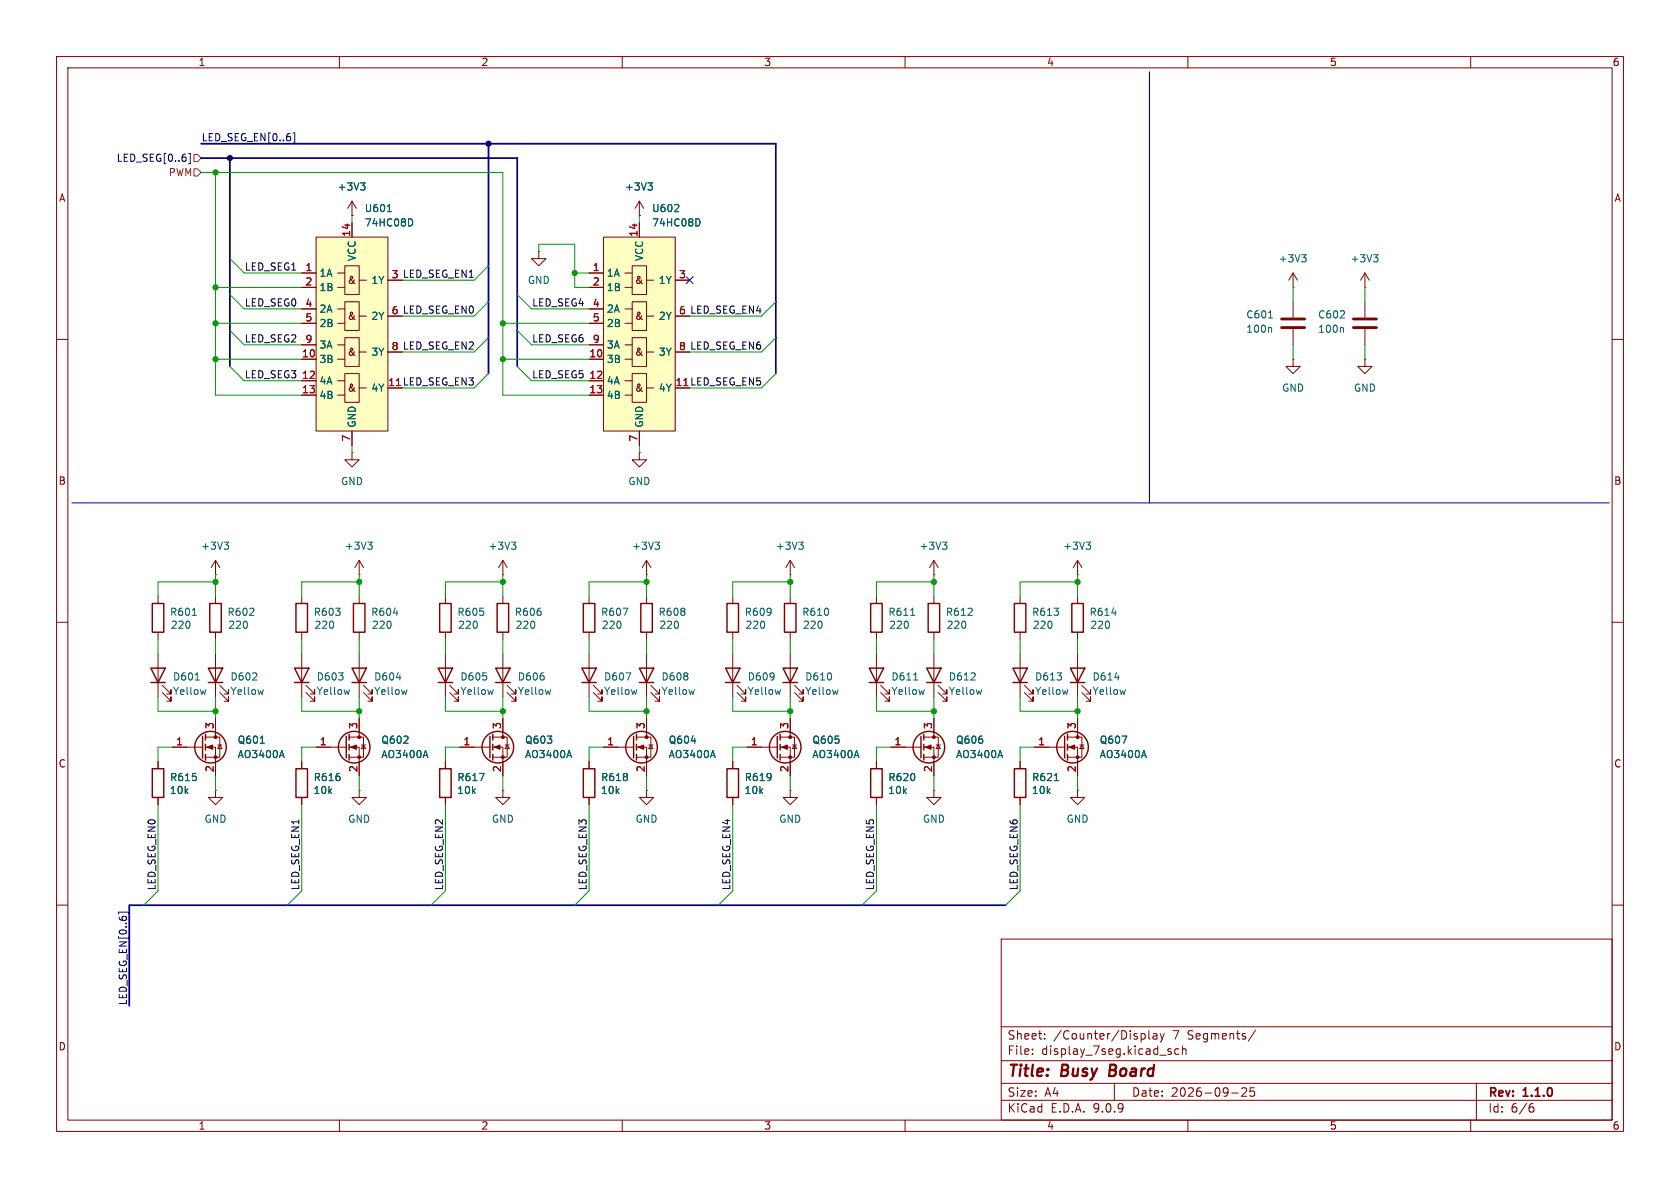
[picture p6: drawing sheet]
<svg xmlns="http://www.w3.org/2000/svg" width="297mm" height="210mm" viewBox="0 0 297 210" stroke-linecap="round" stroke-linejoin="round" font-family="sans-serif">
<g fill="none" stroke="#840000" stroke-width=".18">
<path d="M10 10h277v190h-277zM12 12h273v186h-273zM60 10v2M110 10v2M160 10v2M210 10v2M260 10v2M113 38.1h.1M113 35.6l-.7 1.2M113 35.6l.8 1.2M113 35.6v2.5M95.2 44.5v1.2h1.3l-1.3 1.3-1.2-1.3h1.2"/>
<path d="M95.2 44.5h.1M228.6 53.3v2.8M228.6 58.2v2.8M241.3 50.8h.1M241.3 48.3v2.5M241.3 53.3v2.8M241.3 58.2v2.8M241.3 48.3l-.8 1.2M241.3 48.3l.8 1.2M10 60h2M228.6 63.5v1.3h1.3l-1.3 1.2-1.3-1.2h1.3M228.6 63.5h.1"/>
<path d="M241.3 63.5v1.3h1.3l-1.3 1.2-1.3-1.2h1.3M241.3 63.5h.1M285 60h2M38.1 99.1l-.8 1.2M38.1 99.1l.8 1.2M38.1 99.1v2.5M62.2 80v1.3h1.3l-1.3 1.3-1.2-1.3h1.2M62.2 80h.1M63.5 99.1v2.5M63.5 99.1l-.8 1.2M63.5 99.1l.8 1.2M165.1 99.1l-.8 1.2"/>
<path d="M165.1 99.1l.8 1.2M165.1 99.1v2.5M190.5 99.1l-.8 1.2M190.5 99.1l.8 1.2M190.5 99.1v2.5M10 110h2M27.9 105.4v1.3M27.9 111.8v1.2M27.9 115.6v7.6M38.1 101.6h.1M38.1 105.4v1.3M38.1 111.8v1.2"/>
<path d="M38.1 115.6v7.6M53.3 105.4v1.3M53.3 111.8v1.2M53.3 115.6v7.6M63.5 101.6h.1M63.5 105.4v1.3M63.5 111.8v1.2M63.5 115.6v7.6M129.5 115.6v7.6M139.7 105.4v1.3M139.7 111.8v1.2M139.7 115.6v7.6"/>
<path d="M165.1 101.6h.1M190.5 101.6h.1M285 110h2M27.9 134.6v1.3M28.7 122.4l1.5 1.6v-.8v.8h-.7M28.7 121.2l1.5 1.5v-.8v.8h-.7M30.5 132.1h5.3M36.3 130.3h2.6v3.6h-2.6M36.3 132.1h1.8v5.1M38.1 139.7v1.3h1.3l-1.3 1.2-1.3-1.2h1.3M38.1 139.7h.1M38.1 127v3.3"/>
<path d="M38.5 131.7h.7M38.9 122.4l1.5 1.6v-.8v.8h-.8M38.9 121.2l1.5 1.5v-.8v.8h-.8M38.9 131.7l.3 .6h-.7zM53.3 134.6v1.3M54.1 122.4l1.5 1.6v-.8v.8h-.7M54.1 121.2l1.5 1.5v-.8v.8h-.7M55.9 132.1h5.3M61.7 130.3h2.6v3.6h-2.6M61.7 132.1h1.8v5.1M63.5 139.7v1.3h1.3l-1.3 1.2-1.3-1.2h1.3M63.5 139.7h.1"/>
<path d="M63.5 127v3.3M63.9 131.7h.7M64.3 122.4l1.5 1.6v-.8v.8h-.8M64.3 121.2l1.5 1.5v-.8v.8h-.8M64.3 131.7l.3 .6h-.7zM78.7 134.6v1.3M81.3 132.1h5.3M87.1 130.3h2.6v3.6h-2.6M87.1 132.1h1.8v5.1M88.9 127v3.3M89.3 131.7h.7M89.7 131.7l.3 .6h-.7z"/>
<path d="M130.3 122.4l1.5 1.6v-.8v.8h-.7M130.3 121.2l1.5 1.5v-.8v.8h-.7M132.1 132.1h5.3M137.9 130.3h2.6v3.6h-2.6M137.9 132.1h1.8v5.1M139.7 139.7v1.3h1.3l-1.3 1.2-1.3-1.2h1.3M139.7 139.7h.1M139.7 127v3.3M140.1 131.7h.7M140.5 131.7l.3 .6h-.7zM140.5 122.4l1.5 1.6v-.8v.8h-.8M140.5 121.2l1.5 1.5v-.8v.8h-.8"/>
<path d="M154.9 134.6v1.3M165.1 139.7v1.3h1.3l-1.3 1.2-1.3-1.2h1.3M165.1 139.7h.1M27.9 141v1.2M53.3 141v1.2M78.7 141v1.2M154.9 141v1.2M10 160h2M177 166h108v32h-108zM285 160h2M60 198v2M110 198v2"/>
<path d="M160 198v2M177 194.5h108M177 191.5h108M177 187.5h108M177 181.5h108M182.5 186.3v.1M182.5 185.5v.1M184.7 183.6v.1M184.7 182.8v.1M197 191.5v3M202.3 182.8l.2 .2v.4l-.2 .2M203.1 182.2v1.3l.2 .2"/>
<path d="M203.9 182.8h.6v.9M204.5 183.1h-.5a.29 .29 0 0 0-.2 .3 .29 .29 0 0 0 .2 .3l.5-.1M205.1 182.7l.4 1M205.5 183.7l-.2 .4-.2 .1M205.8 182.7l-.3 1M206.7 185.9l.3 .1 .1 .2-.2 .2h-.3M206.7 185.4l.3 .1M208.4 185.5l-.4-.1-.3 .3v.4l.1 .2h.6M209 185.5l.2-.1 .4 .1 .1 .9M209 184.9v1.5M210 198v2M217.7 193.2h1.2"/>
<path d="M219.5 192.4l.6-.1 .2 .1 .1 .3-.9 1.1h.9M221.7 192.3h-.7v.7l.2-.1h.5l.1 .3-.1 .5-.2 .1-.5-.1M222 182.1l-1.3 2M260 198v2M261 191.5v6.5M270.6 195.7h.4l.2 .3-.1 .5-.5 .1M271 195.1l-.4 .1"/>
</g>
<path d="M196.3 188.2l-.2 2h.7" fill="none" stroke="#840000" stroke-width=".4"/>
<g fill="none" stroke="#840000" stroke-width=".25">
<path d="M26.7 118.1h2.5l-1.3 2.6zM26.9 106.7h2.1v5.1h-2.1zM36.8 118.1h2.6l-1.3 2.6zM37.1 106.7h2v5.1h-2zM52.1 118.1h2.5l-1.3 2.6zM52.3 106.7h2.1v5.1h-2.1zM62.2 118.1h2.6l-1.3 2.6zM62.5 106.7h2v5.1h-2zM128.3 118.1h2.5l-1.3 2.6zM138.4 118.1h2.6l-1.3 2.6zM138.7 106.7h2v5.1h-2zM26.7 120.7h2.5"/>
<path d="M26.9 135.9h2.1v5.1h-2.1zM35.8 130.2v3.8M36.3 129.8v1M36.3 131.6v1M36.3 133.4v1M36.8 120.7h2.6M52.1 120.7h2.5M52.3 135.9h2.1v5.1h-2.1zM61.2 130.2v3.8M61.7 129.8v1M61.7 131.6v1M61.7 133.4v1"/>
<path d="M62.2 120.7h2.6M77.7 135.9h2.1v5.1h-2.1zM86.6 130.2v3.8M87.1 129.8v1M87.1 131.6v1M87.1 133.4v1M128.3 120.7h2.5M137.4 130.2v3.8M137.9 129.8v1M137.9 131.6v1M137.9 133.4v1M138.4 120.7h2.6"/>
<path d="M153.9 135.9h2.1v5.1h-2.1z"/>
<circle cx="37.2" cy="132.1" r="2.79"/>
<circle cx="62.6" cy="132.1" r="2.79"/>
<circle cx="88" cy="132.1" r="2.79"/>
<circle cx="138.8" cy="132.1" r="2.79"/>
</g>
<g fill="none" stroke="#006464" stroke-width=".18">
<path d="M114.5 32.3h.8l-.4 .5M115.1 32.8l.2 .3v.3l-.2 .2M224.3 56.2h.7M224.6 57.9l.2 .2v.6M237.3 57.9l.2 .2v.6M242.8 45h.8l-.4 .5M243.4 45.5l.2 .3v.3l-.2 .2M39.6 95.8h.8l-.4 .5M40.2 96.3l.2 .3v.3l-.2 .2M65 95.8h.8l-.4 .5M65.6 96.3l.2 .3v.3l-.2 .2M166.6 95.8h.8l-.4 .5"/>
<path d="M167.2 96.3l.2 .3v.3l-.2 .2M192 95.8h.8l-.4 .5M192.6 96.3l.2 .3v.3l-.2 .2M34 108.8h.7M69.6 108.4h.7M70.1 119.8h.8M34.5 120.2h.7M36.4 121.9l-.2 .9M46 131.4h.7M46.6 121.9l-.3 .9M49.8 132.7l.4 1.2M61.8 121.9l-.2 .9"/>
<path d="M72 121.9l-.3 .9M75.2 132.7l.4 1.2M84.7 136.7h.9l-.6 1.3M100.6 132.7l.4 1.2M138 121.9l-.2 .9M148.2 121.9l-.3 .9M151.4 132.7l.4 1.2"/>
</g>
<path d="M226.6 56.4h4M226.6 57.9h4M239.3 56.4h4M239.3 57.9h4" fill="none" stroke="#840000" stroke-width=".51"/>
<g fill="#840000" stroke="#840000" stroke-width=".18">
<path d="M87.4 132.1l1-.4v.8z"/>
<path d="M138.2 132.1l1-.4v.8z"/>
<path d="M36.6 132.1l1-.4v.8z"/>
<path d="M62 132.1l1-.4v.8z"/>
<circle cx="88.9" cy="130.3" r=".25"/>
<circle cx="88.9" cy="133.9" r=".25"/>
<circle cx="139.7" cy="130.3" r=".25"/>
<circle cx="139.7" cy="133.9" r=".25"/>
<circle cx="38.1" cy="130.3" r=".25"/>
<circle cx="38.1" cy="133.9" r=".25"/>
<circle cx="63.5" cy="130.3" r=".25"/>
<circle cx="63.5" cy="133.9" r=".25"/>
</g>
<path d="M106.7 41.9h12.7v34.3h-12.7z" fill="#ffffc2"/>
<g fill="none" stroke="#840000" stroke-width=".18">
<path d="M62.2 38.1h.1M62.2 35.6l-.7 1.2M62.2 35.6l.8 1.2M62.2 35.6v2.5M113 39.4v2.5M104.1 48.3h2.6M104.1 50.8h2.6M104.1 54.6h2.6M104.1 57.2h2.6M106.7 41.9h12.7v34.3h-12.7zM110.5 48.3h1.3M110.5 50.8h1.3"/>
<path d="M110.5 54.6h1.3M110.5 57.2h1.3M111.8 47h2.5v5.1h-2.5zM111.8 53.3h2.5v5.1h-2.5zM111.8 59.7h2.5v5.1h-2.5zM114.3 49.5h1.3M114.3 55.9h1.3M119.4 49.5h2.5M119.4 55.9h2.5M228.6 50.8h.1M228.6 48.3l-.8 1.2M228.6 48.3l.8 1.2"/>
<path d="M228.6 48.3v2.5M104.1 61h2.6M104.1 63.5h2.6M104.1 67.3h2.6M104.1 69.9h2.6M110.5 61h1.3M110.5 63.5h1.3M110.5 67.3h1.3M110.5 69.9h1.3M111.8 66h2.5v5.1h-2.5zM113 76.2v2.5M114.3 62.2h1.3"/>
<path d="M114.3 68.6h1.3M119.4 62.2h2.5M88.9 99.1l-.8 1.2M88.9 99.1l.8 1.2M88.9 99.1v2.5M113 80v1.3h1.3l-1.3 1.3-1.2-1.3h1.2M113 80h.1M114.3 99.1l-.8 1.2M114.3 99.1l.8 1.2M114.3 99.1v2.5M88.9 101.6h.1M114.3 101.6h.1"/>
<path d="M157.5 132.1h5.3M163.3 130.3h2.6v3.6h-2.6M163.3 132.1h1.8v5.1M165.1 127v3.3M165.5 131.7h.7M165.9 131.7l.3 .6h-.7z"/>
</g>
<path d="M63.7 32.3h.8l-.4 .5M64.3 32.8l.2 .3v.3l-.2 .2M119.2 37.4h.8M119.9 36.3v.4M123.3 38.7a.68 .68 0 0 1 .5 .6 .68 .68 0 0 1-.5 .6M230.1 45h.8l-.4 .5M230.7 45.5l.2 .3v.3l-.2 .2M90.4 95.8h.8l-.4 .5M91 96.3l.2 .3v.3l-.2 .2M115.8 95.8h.8l-.4 .5M116.4 96.3l.2 .3v.3l-.2 .2M176.8 132.7l.4 1.2" fill="none" stroke="#006464" stroke-width=".18"/>
<g fill="none" stroke="#840000" stroke-width=".25">
<path d="M162.8 130.2v3.8M163.3 129.8v1M163.3 131.6v1M163.3 133.4v1"/>
<circle cx="164.2" cy="132.1" r="2.79"/>
</g>
<g fill="#840000" stroke="#840000" stroke-width=".18">
<path d="M163.6 132.1l1-.4v.8z"/>
<circle cx="165.1" cy="130.3" r=".25"/>
<circle cx="165.1" cy="133.9" r=".25"/>
</g>
<path d="M55.9 41.9h12.7v34.3h-12.7z" fill="#ffffc2"/>
<g fill="none" stroke="#840000" stroke-width=".18">
<path d="M62.2 38.1h.1M62.2 39.4v2.5M113 38.1h.1M113 39.4v2.5M53.3 48.3h2.6M53.3 50.8h2.6M53.3 54.6h2.6M53.3 57.2h2.6M55.9 41.9h12.7v34.3h-12.7zM59.7 48.3h1.3M59.7 50.8h1.3M59.7 54.6h1.3"/>
<path d="M59.7 57.2h1.3M61 47h2.5v5.1h-2.5zM61 53.3h2.5v5.1h-2.5zM61 59.7h2.5v5.1h-2.5zM63.5 49.5h1.3M63.5 55.9h1.3M68.6 49.5h2.5M68.6 55.9h2.5M104.1 48.3h2.6M104.1 50.8h2.6M104.1 54.6h2.6M104.1 57.2h2.6"/>
<path d="M119.4 49.5h2.5M119.4 55.9h2.5M53.3 61h2.6M53.3 63.5h2.6M53.3 67.3h2.6M53.3 69.9h2.6M59.7 61h1.3M59.7 63.5h1.3M59.7 67.3h1.3M59.7 69.9h1.3M61 66h2.5v5.1h-2.5zM62.2 76.2v2.5"/>
<path d="M63.5 62.2h1.3M63.5 68.6h1.3M68.6 62.2h2.5M104.1 61h2.6M104.1 63.5h2.6M104.1 67.3h2.6M104.1 69.9h2.6M113 76.2v2.5M119.4 62.2h2.5M139.7 99.1l-.8 1.2M139.7 99.1l.8 1.2M139.7 99.1v2.5"/>
<path d="M78.7 105.4v1.3M78.7 111.8v1.2M78.7 115.6v7.6M88.9 105.4v1.3M88.9 111.8v1.2M88.9 115.6v7.6M104.1 105.4v1.3M104.1 111.8v1.2M104.1 115.6v7.6M114.3 105.4v1.3M114.3 111.8v1.2M114.3 115.6v7.6"/>
<path d="M129.5 105.4v1.3M129.5 111.8v1.2M139.7 101.6h.1M154.9 105.4v1.3M154.9 111.8v1.2M154.9 115.6v7.6M165.1 105.4v1.3M165.1 111.8v1.2M165.1 115.6v7.6M180.3 105.4v1.3M180.3 111.8v1.2M180.3 115.6v7.6"/>
<path d="M190.5 105.4v1.3M190.5 111.8v1.2M190.5 115.6v7.6M27.9 134.6v1.3M30.5 132.1h2.5M38.1 127v2.5M38.1 134.6v2.6M53.3 134.6v1.3M55.9 132.1h2.5M63.5 127v2.5M63.5 134.6v2.6M78.7 134.6v1.3"/>
<path d="M79.5 122.4l1.5 1.6v-.8v.8h-.7M79.5 121.2l1.5 1.5v-.8v.8h-.7M81.3 132.1h2.5M88.9 139.7v1.3h1.3l-1.3 1.2-1.3-1.2h1.3M88.9 139.7h.1M88.9 127v2.5M88.9 134.6v2.6M89.7 122.4l1.5 1.6v-.8v.8h-.8M89.7 121.2l1.5 1.5v-.8v.8h-.8M104.1 134.6v1.3M104.9 122.4l1.5 1.6v-.8v.8h-.7M104.9 121.2l1.5 1.5v-.8v.8h-.7"/>
<path d="M106.7 132.1h5.3M112.5 130.3h2.6v3.6h-2.6M112.5 132.1h1.8v5.1M114.3 139.7v1.3h1.3l-1.3 1.2-1.3-1.2h1.3M114.3 139.7h.1M114.3 127v3.3M114.7 131.7h.7M115.1 131.7l.3 .6h-.7zM115.1 122.4l1.5 1.6v-.8v.8h-.8M115.1 121.2l1.5 1.5v-.8v.8h-.8M129.5 134.6v1.3M132.1 132.1h2.5"/>
<path d="M139.7 127v2.5M139.7 134.6v2.6M154.9 134.6v1.3M155.7 122.4l1.5 1.6v-.8v.8h-.7M155.7 121.2l1.5 1.5v-.8v.8h-.7M157.5 132.1h2.5M165.1 127v2.5M165.1 134.6v2.6M165.9 122.4l1.5 1.6v-.8v.8h-.8M165.9 121.2l1.5 1.5v-.8v.8h-.8M180.3 134.6v1.3M181.1 122.4l1.5 1.6v-.8v.8h-.7"/>
<path d="M181.1 121.2l1.5 1.5v-.8v.8h-.7M182.9 132.1h5.3M188.7 130.3h2.6v3.6h-2.6M188.7 132.1h1.8v5.1M190.5 139.7v1.3h1.3l-1.3 1.2-1.3-1.2h1.3M190.5 139.7h.1M190.5 127v3.3M190.9 131.7h.7M191.3 122.4l1.5 1.6v-.8v.8h-.8M191.3 121.2l1.5 1.5v-.8v.8h-.8M191.3 131.7l.3 .6h-.7zM27.9 141v1.2"/>
<path d="M53.3 141v1.2M78.7 141v1.2M104.1 141v1.2M129.5 141v1.2M154.9 141v1.2M180.3 141v1.2"/>
</g>
<g fill="none" stroke="#006464" stroke-width=".18">
<path d="M63.7 32.3h.8l-.4 .5M64.3 32.8l.2 .3v.3l-.2 .2M68.5 37.4h.7M72.5 38.7a.68 .68 0 0 1 .5 .6 .68 .68 0 0 1-.5 .6M114.5 32.3h.8l-.4 .5M115.1 32.8l.2 .3v.3l-.2 .2M119.2 37.4h.8M119.9 36.3v.4M123.3 38.7a.68 .68 0 0 1 .5 .6 .68 .68 0 0 1-.5 .6M141.2 95.8h.8l-.4 .5M141.8 96.3l.2 .3v.3l-.2 .2M110.1 107.5h.9l-.6 1.3"/>
<path d="M110.7 118.9h.8l-.5 1.3M161 108.8h.7M196.6 108.4h.7M197.1 119.8h.8M46 131.4h.7M49.8 132.7l.4 1.2M75.2 132.7l.4 1.2M84.7 136.7h.9l-.6 1.3M87.2 121.9l-.2 .9M97.4 121.9l-.3 .9M100.6 132.7l.4 1.2M112.6 121.9l-.2 .9"/>
<path d="M122.8 121.9l-.3 .9M126 132.7l.4 1.2M151.4 132.7l.4 1.2M161.5 120.2h.7M163.4 121.9l-.2 .9M173.6 121.9l-.3 .9M176.8 132.7l.4 1.2M186.4 138h.7M188.8 121.9l-.2 .9M199 121.9l-.3 .9M202.2 132.7l.4 1.2"/>
</g>
<g fill="none" stroke="#840000" stroke-width=".25">
<path d="M77.5 118.1h2.5l-1.3 2.6zM77.7 106.7h2.1v5.1h-2.1zM87.6 118.1h2.6l-1.3 2.6zM87.9 106.7h2v5.1h-2zM102.9 118.1h2.5l-1.3 2.6zM103.1 106.7h2.1v5.1h-2.1zM113 118.1h2.6l-1.3 2.6zM113.3 106.7h2v5.1h-2zM128.5 106.7h2.1v5.1h-2.1zM153.7 118.1h2.5l-1.3 2.6zM153.9 106.7h2.1v5.1h-2.1zM163.8 118.1h2.6l-1.3 2.6z"/>
<path d="M164.1 106.7h2v5.1h-2zM179.1 118.1h2.5l-1.3 2.6zM179.3 106.7h2.1v5.1h-2.1zM189.2 118.1h2.6l-1.3 2.6zM189.5 106.7h2v5.1h-2zM77.5 120.7h2.5M87.6 120.7h2.6M102.9 120.7h2.5M103.1 135.9h2.1v5.1h-2.1zM112 130.2v3.8M112.5 129.8v1M112.5 131.6v1"/>
<path d="M112.5 133.4v1M113 120.7h2.6M128.5 135.9h2.1v5.1h-2.1zM153.7 120.7h2.5M163.8 120.7h2.6M179.1 120.7h2.5M179.3 135.9h2.1v5.1h-2.1zM188.2 130.2v3.8M188.7 129.8v1M188.7 131.6v1M188.7 133.4v1M189.2 120.7h2.6"/>
<circle cx="113.4" cy="132.1" r="2.79"/>
<circle cx="189.6" cy="132.1" r="2.79"/>
</g>
<g fill="#840000" stroke="#840000" stroke-width=".18">
<path d="M189 132.1l1-.4v.8z"/>
<path d="M112.8 132.1l1-.4v.8z"/>
<circle cx="190.5" cy="130.3" r=".25"/>
<circle cx="190.5" cy="133.9" r=".25"/>
<circle cx="114.3" cy="130.3" r=".25"/>
<circle cx="114.3" cy="133.9" r=".25"/>
</g>
<path d="M34.3 29.8h.6l.7 .7-.7 .6h-.6zM34.3 27.3h.6l.7 .6-.7 .7h-.6z" fill="none" stroke="#725600" stroke-width=".18"/>
<path d="M33.3 27.1h.3v1.8h-.3M51.8 23.5h.3v1.8h-.3M121.3 48.9l1.2 1.2M122.5 48.9l-1.2 1.2M21 161.6v-.3h1.8v.3" fill="none" stroke="#000084" stroke-width=".18"/>
<path d="M203.2 12.7v76.2M12.7 88.9h271.8" fill="none" stroke="#0000c2" stroke-width=".18"/>
<path d="M35.6 25.4h101.6v40.6M35.6 27.9h55.8v36.9M40.6 27.9v36.9M86.4 25.4v40.6M177.8 160h-154.9v17.8" fill="none" stroke="#000084" stroke-width=".3"/>
<g fill="none" stroke="#009600" stroke-width=".18">
<path d="M35.6 30.5h53.3v39.4h15.2M38.1 30.5v39.4h15.2M62.2 38.1v1.3M113 38.1v1.3M38.1 57.2h15.2M38.1 50.8h15.2M40.6 58.4l2.6 2.6h10.1M40.6 45.7l2.6 2.6h10.1M40.6 52.1l2.6 2.5h10.1M86.4 47l-2.6 2.5h-12.7M86.4 53.3l-2.6 2.6h-12.7M86.4 59.7l-2.6 2.5h-12.7"/>
<path d="M88.9 57.2h15.2M91.4 58.4l2.6 2.6h10.1M91.4 52.1l2.6 2.5h10.1M95.2 44.5v-1.3h6.4v7.6h2.5M101.6 48.3h2.5M137.2 53.3l-2.6 2.6h-12.7M137.2 59.7l-2.6 2.5h-12.7M228.6 50.8v2.5M241.3 50.8v2.5M38.1 63.5h15.2M40.6 64.8l2.6 2.5h10.1M62.2 78.7v1.3"/>
<path d="M86.4 66l-2.6 2.6h-12.7M88.9 63.5h15.2M91.4 64.8l2.6 2.5h10.1M113 78.7v1.3M137.2 66l-2.6 2.6h-12.7M228.6 61v2.5M241.3 61v2.5M27.9 113v2.6M38.1 102.9h-10.2v2.5M38.1 101.6v3.8M38.1 113v2.6M53.3 113v2.6"/>
<path d="M63.5 102.9h-10.2v2.5M63.5 101.6v3.8M63.5 113v2.6M78.7 113v2.6M88.9 102.9h-10.2v2.5M88.9 101.6v3.8M88.9 113v2.6M104.1 113v2.6M114.3 102.9h-10.2v2.5M114.3 101.6v3.8M114.3 113v2.6M129.5 113v2.6"/>
<path d="M139.7 102.9h-10.2v2.5M139.7 101.6v3.8M139.7 113v2.6M154.9 113v2.6M165.1 102.9h-10.2v2.5M165.1 101.6v3.8M165.1 113v2.6M180.3 113v2.6M190.5 102.9h-10.2v2.5M190.5 101.6v3.8M190.5 113v2.6M27.9 123.2v2.5h10.2"/>
<path d="M30.5 132.1h-2.6v2.5M38.1 123.2v3.8M38.1 137.2v2.5M53.3 123.2v2.5h10.2M55.9 132.1h-2.6v2.5M63.5 123.2v3.8M63.5 137.2v2.5M78.7 123.2v2.5h10.2M81.3 132.1h-2.6v2.5M88.9 123.2v3.8M88.9 137.2v2.5M104.1 123.2v2.5h10.2"/>
<path d="M106.7 132.1h-2.6v2.5M114.3 123.2v3.8M114.3 137.2v2.5M129.5 123.2v2.5h10.2M132.1 132.1h-2.6v2.5M139.7 123.2v3.8M139.7 137.2v2.5M154.9 123.2v2.5h10.2M157.5 132.1h-2.6v2.5M165.1 123.2v3.8M165.1 137.2v2.5M180.3 123.2v2.5h10.2"/>
<path d="M182.9 132.1h-2.6v2.5M190.5 123.2v3.8M190.5 137.2v2.5M27.9 142.2v15.3l-2.5 2.5M53.3 142.2v15.3l-2.5 2.5M78.7 142.2v15.3l-2.5 2.5M104.1 142.2v15.3l-2.5 2.5M129.5 142.2v15.3l-2.5 2.5M154.9 142.2v15.3l-2.5 2.5M180.3 142.2v15.3l-2.5 2.5"/>
</g>
<g fill="#000084" stroke="#000084" stroke-width=".18">
<circle cx="40.6" cy="27.9" r=".46"/>
<circle cx="86.4" cy="25.4" r=".46"/>
</g>
<g fill="#009600" stroke="#009600" stroke-width=".18">
<circle cx="38.1" cy="50.8" r=".46"/>
<circle cx="38.1" cy="57.2" r=".46"/>
<circle cx="88.9" cy="57.2" r=".46"/>
<circle cx="38.1" cy="30.5" r=".46"/>
<circle cx="101.6" cy="48.3" r=".46"/>
<circle cx="88.9" cy="63.5" r=".46"/>
<circle cx="88.9" cy="102.9" r=".46"/>
<circle cx="38.1" cy="125.7" r=".46"/>
<circle cx="63.5" cy="102.9" r=".46"/>
<circle cx="38.1" cy="102.9" r=".46"/>
<circle cx="165.1" cy="125.7" r=".46"/>
<circle cx="63.5" cy="125.7" r=".46"/>
<circle cx="88.9" cy="125.7" r=".46"/>
<circle cx="114.3" cy="125.7" r=".46"/>
<circle cx="114.3" cy="102.9" r=".46"/>
<circle cx="139.7" cy="125.7" r=".46"/>
<circle cx="190.5" cy="125.7" r=".46"/>
<circle cx="190.5" cy="102.9" r=".46"/>
<circle cx="165.1" cy="102.9" r=".46"/>
<circle cx="139.7" cy="102.9" r=".46"/>
<circle cx="38.1" cy="63.5" r=".46"/>
</g>
<g font-size="2.8" fill="#840000">
<text x="178" y="190.9">Title:</text>
<text x="187.7" y="190.9">Busy</text>
<text x="196.9" y="190.9">Board</text>
</g>
<g font-size="2.1" fill="#840000">
<text x="178" y="184">Sheet:</text>
<text x="186.2" y="184">/Counter/Display</text>
<text x="207.4" y="184">7</text>
<text x="210.1" y="184">Segments/</text>
<text x="178" y="186.7">File:</text>
<text x="184.1" y="186.7">display_7seg.kicad_sch</text>
<text x="178" y="196.9">KiCad</text>
<text x="178" y="194.1">Size:</text>
<text x="184.7" y="194.1">A4</text>
<text x="185.7" y="196.9">E.D.A.</text>
<text x="193.3" y="196.9">9.0.9</text>
<text x="200" y="194.1">Date:</text>
<text x="207" y="194.1">2026-09-25</text>
<text x="263" y="194.3">Rev:</text>
<text x="263" y="196.9">Id:</text>
<text x="267.1" y="196.9">6/6</text>
<text x="269.4" y="194.3">1.1.0</text>
</g>
<g font-size="1.8" fill="#840000">
<text x="35" y="11.9">1</text>
<text x="85" y="11.9">2</text>
<text x="135" y="11.9">3</text>
<text x="185" y="11.9">4</text>
<text x="235" y="11.9">5</text>
<text x="285" y="11.9">6</text>
<text x="10.3" y="35.9">A</text>
<text x="285.3" y="35.9">A</text>
<text x="61.3" y="50.4">&amp;</text>
<text x="112.1" y="50.4">&amp;</text>
<text x="61.3" y="56.7">&amp;</text>
<text x="112.1" y="56.7">&amp;</text>
<text x="61.3" y="63.1">&amp;</text>
<text x="112.1" y="63.1">&amp;</text>
<text x="61.3" y="69.4">&amp;</text>
<text x="112.1" y="69.4">&amp;</text>
<text x="10.3" y="85.9">B</text>
<text x="285.3" y="85.9">B</text>
<text x="10.3" y="135.9">C</text>
<text x="285.3" y="135.9">C</text>
<text x="10.3" y="185.9">D</text>
<text x="285.3" y="185.9">D</text>
<text x="35" y="199.9">1</text>
<text x="85" y="199.9">2</text>
<text x="135" y="199.9">3</text>
<text x="185" y="199.9">4</text>
<text x="235" y="199.9">5</text>
<text x="285" y="199.9">6</text>
</g>
<g font-size="1.8" fill="#000084">
<text x="20.5" y="28.8">LED_SEG[0..6]</text>
<text x="35.6" y="25.1">LED_SEG_EN[0..6]</text>
<text x="22.5" y="177.8" transform="rotate(-90 22.5 177.8)">LED_SEG_EN[0..6]</text>
</g>
<text font-size="1.8" fill="#725600" x="29.7" y="31.3">PWM</text>
<g font-size="1.8" fill="#006464">
<text x="59.6" y="33.9">+3V3</text>
<text x="110.4" y="33.9">+3V3</text>
<text x="64.4" y="40.2">74HC08D</text>
<text x="64.4" y="37.7">U601</text>
<text x="115.2" y="40.2">74HC08D</text>
<text x="115.2" y="37.7">U602</text>
<text x="63.1" y="46.2" transform="rotate(-90 63.1 46.2)">VCC</text>
<text x="113.9" y="46.2" transform="rotate(-90 113.9 46.2)">VCC</text>
<text x="226" y="46.6">+3V3</text>
<text x="238.7" y="46.6">+3V3</text>
<text x="56.4" y="49.1">1A</text>
<text x="56.4" y="51.7">1B</text>
<text x="65.6" y="50.4">1Y</text>
<text x="93.2" y="50.4">GND</text>
<text x="107.2" y="49.1">1A</text>
<text x="107.2" y="51.7">1B</text>
<text x="116.4" y="50.4">1Y</text>
<text x="56.4" y="55.5">2A</text>
<text x="56.4" y="58">2B</text>
<text x="65.6" y="56.7">2Y</text>
<text x="107.2" y="55.5">2A</text>
<text x="107.2" y="58">2B</text>
<text x="116.4" y="56.7">2Y</text>
<text x="220.2" y="56.5">C601</text>
<text x="220.2" y="59">100n</text>
<text x="232.9" y="56.5">C602</text>
<text x="232.9" y="59">100n</text>
<text x="56.4" y="61.8">3A</text>
<text x="56.4" y="64.4">3B</text>
<text x="65.6" y="63.1">3Y</text>
<text x="107.2" y="61.8">3A</text>
<text x="107.2" y="64.4">3B</text>
<text x="116.4" y="63.1">3Y</text>
<text x="56.4" y="68.2">4A</text>
<text x="56.4" y="70.7">4B</text>
<text x="65.6" y="69.4">4Y</text>
<text x="107.2" y="68.2">4A</text>
<text x="107.2" y="70.7">4B</text>
<text x="116.4" y="69.4">4Y</text>
<text x="226.6" y="69.4">GND</text>
<text x="239.3" y="69.4">GND</text>
<text x="63.1" y="75.7" transform="rotate(-90 63.1 75.7)">GND</text>
<text x="113.9" y="75.7" transform="rotate(-90 113.9 75.7)">GND</text>
<text x="60.2" y="86">GND</text>
<text x="111" y="86">GND</text>
<text x="35.5" y="97.4">+3V3</text>
<text x="60.9" y="97.4">+3V3</text>
<text x="86.3" y="97.4">+3V3</text>
<text x="111.7" y="97.4">+3V3</text>
<text x="137.1" y="97.4">+3V3</text>
<text x="162.5" y="97.4">+3V3</text>
<text x="187.9" y="97.4">+3V3</text>
<text x="30" y="109.1">R601</text>
<text x="30.1" y="111.4">220</text>
<text x="40.1" y="109.1">R602</text>
<text x="40.2" y="111.4">220</text>
<text x="55.4" y="109.1">R603</text>
<text x="55.5" y="111.4">220</text>
<text x="65.5" y="109.1">R604</text>
<text x="65.6" y="111.4">220</text>
<text x="80.8" y="109.1">R605</text>
<text x="80.9" y="111.4">220</text>
<text x="90.9" y="109.1">R606</text>
<text x="91" y="111.4">220</text>
<text x="106.2" y="109.1">R607</text>
<text x="106.3" y="111.4">220</text>
<text x="116.3" y="109.1">R608</text>
<text x="116.4" y="111.4">220</text>
<text x="131.6" y="109.1">R609</text>
<text x="131.7" y="111.4">220</text>
<text x="141.7" y="109.1">R610</text>
<text x="141.8" y="111.4">220</text>
<text x="157" y="109.1">R611</text>
<text x="157.1" y="111.4">220</text>
<text x="167.1" y="109.1">R612</text>
<text x="167.2" y="111.4">220</text>
<text x="182.4" y="109.1">R613</text>
<text x="182.5" y="111.4">220</text>
<text x="192.5" y="109.1">R614</text>
<text x="192.6" y="111.4">220</text>
<text x="30.5" y="120.5">D601</text>
<text x="30.5" y="123">Yellow</text>
<text x="40.6" y="120.5">D602</text>
<text x="40.6" y="123">Yellow</text>
<text x="55.9" y="120.5">D603</text>
<text x="55.9" y="123">Yellow</text>
<text x="66" y="120.5">D604</text>
<text x="66" y="123">Yellow</text>
<text x="81.3" y="120.5">D605</text>
<text x="81.3" y="123">Yellow</text>
<text x="91.4" y="120.5">D606</text>
<text x="91.4" y="123">Yellow</text>
<text x="106.7" y="120.5">D607</text>
<text x="106.7" y="123">Yellow</text>
<text x="116.8" y="120.5">D608</text>
<text x="116.8" y="123">Yellow</text>
<text x="132.1" y="120.5">D609</text>
<text x="132.1" y="123">Yellow</text>
<text x="142.2" y="120.5">D610</text>
<text x="142.2" y="123">Yellow</text>
<text x="157.5" y="120.5">D611</text>
<text x="157.5" y="123">Yellow</text>
<text x="167.6" y="120.5">D612</text>
<text x="167.6" y="123">Yellow</text>
<text x="182.9" y="120.5">D613</text>
<text x="182.9" y="123">Yellow</text>
<text x="193" y="120.5">D614</text>
<text x="193" y="123">Yellow</text>
<text x="41.9" y="131.7">Q601</text>
<text x="67.3" y="131.7">Q602</text>
<text x="92.7" y="131.7">Q603</text>
<text x="118.1" y="131.7">Q604</text>
<text x="143.5" y="131.7">Q605</text>
<text x="168.9" y="131.7">Q606</text>
<text x="194.3" y="131.7">Q607</text>
<text x="41.9" y="134.2">AO3400A</text>
<text x="67.3" y="134.2">AO3400A</text>
<text x="92.7" y="134.2">AO3400A</text>
<text x="118.1" y="134.2">AO3400A</text>
<text x="143.5" y="134.2">AO3400A</text>
<text x="168.9" y="134.2">AO3400A</text>
<text x="194.3" y="134.2">AO3400A</text>
<text x="29.9" y="140.6">10k</text>
<text x="30" y="138.3">R615</text>
<text x="55.3" y="140.6">10k</text>
<text x="55.4" y="138.3">R616</text>
<text x="80.7" y="140.6">10k</text>
<text x="80.8" y="138.3">R617</text>
<text x="106.1" y="140.6">10k</text>
<text x="106.2" y="138.3">R618</text>
<text x="131.5" y="140.6">10k</text>
<text x="131.6" y="138.3">R619</text>
<text x="156.9" y="140.6">10k</text>
<text x="157" y="138.3">R620</text>
<text x="182.3" y="140.6">10k</text>
<text x="182.4" y="138.3">R621</text>
<text x="36.1" y="145.6">GND</text>
<text x="61.5" y="145.6">GND</text>
<text x="86.9" y="145.6">GND</text>
<text x="112.3" y="145.6">GND</text>
<text x="137.7" y="145.6">GND</text>
<text x="163.1" y="145.6">GND</text>
<text x="188.5" y="145.6">GND</text>
</g>
<g font-size="1.8" fill="#a90000">
<text x="62" y="42" transform="rotate(-90 62 42)">14</text>
<text x="112.8" y="42" transform="rotate(-90 112.8 42)">14</text>
<text x="53.9" y="48">1</text>
<text x="53.9" y="50.5">2</text>
<text x="69.1" y="49.3">3</text>
<text x="104.7" y="48">1</text>
<text x="104.7" y="50.5">2</text>
<text x="119.9" y="49.3">3</text>
<text x="53.9" y="54.4">4</text>
<text x="53.9" y="56.9">5</text>
<text x="69.1" y="55.6">6</text>
<text x="104.7" y="54.4">4</text>
<text x="104.7" y="56.9">5</text>
<text x="119.9" y="55.6">6</text>
<text x="53.3" y="63.2">10</text>
<text x="53.9" y="60.7">9</text>
<text x="69.1" y="62">8</text>
<text x="104.1" y="63.2">10</text>
<text x="104.7" y="60.7">9</text>
<text x="119.9" y="62">8</text>
<text x="53.3" y="67.1">12</text>
<text x="53.3" y="69.6">13</text>
<text x="68.5" y="68.3">11 LED_SEG_EN3</text>
<text x="68.5" y="68.3">11</text>
<text x="104.1" y="67.1">12</text>
<text x="104.1" y="69.6">13</text>
<text x="119.3" y="68.3">11 LED_SEG_EN5</text>
<text x="119.3" y="68.3">11</text>
<text x="62" y="78.2" transform="rotate(-90 62 78.2)">7</text>
<text x="112.8" y="78.2" transform="rotate(-90 112.8 78.2)">7</text>
<text x="31" y="131.8">1</text>
<text x="37.8" y="129" transform="rotate(-90 37.8 129)">3</text>
<text x="56.4" y="131.8">1</text>
<text x="63.2" y="129" transform="rotate(-90 63.2 129)">3</text>
<text x="81.8" y="131.8">1</text>
<text x="88.6" y="129" transform="rotate(-90 88.6 129)">3</text>
<text x="107.2" y="131.8">1</text>
<text x="114" y="129" transform="rotate(-90 114 129)">3</text>
<text x="132.6" y="131.8">1</text>
<text x="139.4" y="129" transform="rotate(-90 139.4 129)">3</text>
<text x="158" y="131.8">1</text>
<text x="164.8" y="129" transform="rotate(-90 164.8 129)">3</text>
<text x="183.4" y="131.8">1</text>
<text x="190.2" y="129" transform="rotate(-90 190.2 129)">3</text>
<text x="37.8" y="136.6" transform="rotate(-90 37.8 136.6)">2</text>
<text x="63.2" y="136.6" transform="rotate(-90 63.2 136.6)">2</text>
<text x="88.6" y="136.6" transform="rotate(-90 88.6 136.6)">2</text>
<text x="114" y="136.6" transform="rotate(-90 114 136.6)">2</text>
<text x="139.4" y="136.6" transform="rotate(-90 139.4 136.6)">2</text>
<text x="164.8" y="136.6" transform="rotate(-90 164.8 136.6)">2</text>
<text x="190.2" y="136.6" transform="rotate(-90 190.2 136.6)">2</text>
</g>
<g font-size="1.8" fill="#0f0f0f">
<text x="43.2" y="47.9">LED_SEG1</text>
<text x="69.1" y="49.3">3 LED_SEG_EN1</text>
<text x="43.2" y="54.3">LED_SEG0</text>
<text x="69.1" y="55.6">6 LED_SEG_EN0</text>
<text x="94" y="54.3">LED_SEG4</text>
<text x="119.9" y="55.6">6 LED_SEG_EN4</text>
<text x="43.2" y="60.6">LED_SEG2</text>
<text x="69.1" y="62">8 LED_SEG_EN2</text>
<text x="94" y="60.6">LED_SEG6</text>
<text x="119.9" y="62">8 LED_SEG_EN6</text>
<text x="43.2" y="67">LED_SEG3</text>
<text x="94" y="67">LED_SEG5</text>
<text x="27.6" y="157.5" transform="rotate(-90 27.6 157.5)">LED_SEG_EN0</text>
<text x="53" y="157.5" transform="rotate(-90 53 157.5)">LED_SEG_EN1</text>
<text x="78.4" y="157.5" transform="rotate(-90 78.4 157.5)">LED_SEG_EN2</text>
<text x="103.8" y="157.5" transform="rotate(-90 103.8 157.5)">LED_SEG_EN3</text>
<text x="129.2" y="157.5" transform="rotate(-90 129.2 157.5)">LED_SEG_EN4</text>
<text x="154.6" y="157.5" transform="rotate(-90 154.6 157.5)">LED_SEG_EN5</text>
<text x="180" y="157.5" transform="rotate(-90 180 157.5)">LED_SEG_EN6</text>
</g>
</svg>
